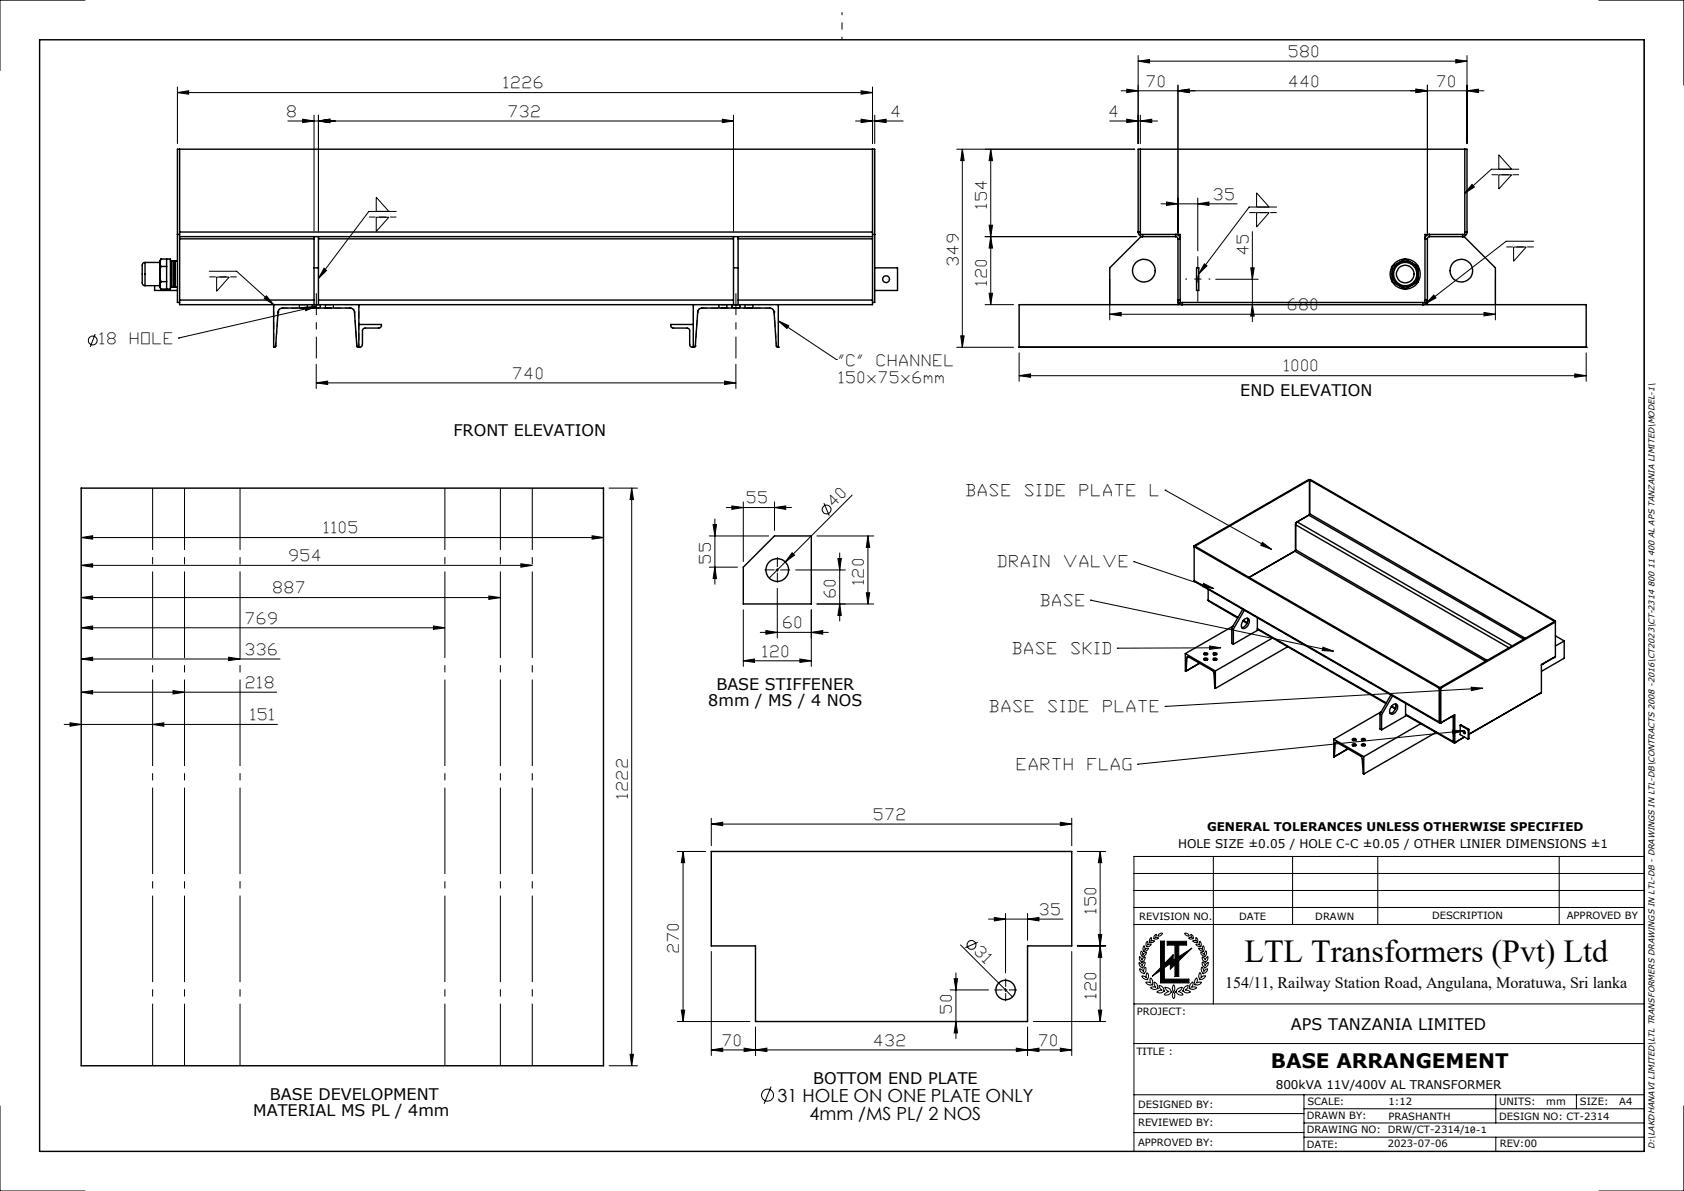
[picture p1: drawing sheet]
<svg xmlns="http://www.w3.org/2000/svg" width="297mm" height="210mm" viewBox="0 0 297 210" stroke-linecap="round" stroke-linejoin="round" font-family="sans-serif">
<g fill="none" stroke="#000" stroke-width=".25">
<path d="M7 7h283v196h-283zM31.7 26.3v14.6M153.9 26.3v14.6M201.1 26.3v15h7v12h43.2v-12h7v-15M25.6 46.3a.7 .7 0 0 0-.5 1v2.6a.48 .48 0 0 0 .5 .5M25.6 46.3v4.1M25.6 46.3h2.6M25.6 50.4h2.6M27.3 50.4v.8h4M28.2 48.3v2M28.2 48.3l.2 1.4M28.2 46.3v2"/>
<path d="M28.2 46.3l.2 .7M28.2 50.3l.2 .7M28.2 50.3v.3l.2 .4M28.4 45.7h1.7v5.3h-1.7M28.4 49.7l-.2 .6M28.4 47l-.2 1.3M28.4 45.7l-.2 .6M28.4 45.7l-.2 .3v.3M28.4 47h1M28.4 49.7h1M29.4 47v2.7M29.4 45.7v1.3"/>
<path d="M29.4 49.7v1.3M30.1 50.6h.6M30.1 46h.6M30.3 46v4.6M30.7 46v4.6M30.7 46l.1 .6M30.8 50h.1M30.8 46.6v3.4M30.8 50l-.1 .6M30.8 46.6h.1M30.8 50l.1 .6M30.9 46v4.6"/>
<path d="M30.9 46l-.1 .6M30.9 50.6h.4M30.9 46h.4M31.3 41.3h.4M31.7 40.9v.8M31.7 41.7v.4M31.7 52.9v.8h122.2v-.8M31.7 52.9h23.7M31.7 41.7h122.2M31.7 42.1h23.7M31.7 40.9h122.2M31.7 53.3h-.4v-27h123v27h-.4"/>
<path d="M31.7 42.1v10.8M48.3 53.7v7.5h.2l.1-.1 .4-6.1a.79 .79 0 0 1 .8-.7h11.9a.79 .79 0 0 1 .8 .7l.4 6.1 .2 .1a.59 .59 0 0 0 .8-.5v-2.4a.48 .48 0 0 1 .5-.5h2.4a.51 .51 0 0 0 .5-.6h-4M55.4 47.2h.8M55.4 41.7v12M56.2 52.9h73.2M56.2 42.1h73.2M56.2 41.7v12M63.3 53.7v7.5M122.3 53.7v7.5M129.4 47.2h.8M129.4 41.7v12M130.2 52.9h23.7"/>
<path d="M130.2 42.1h23.7M130.2 41.7v12M137.3 53.7v7.5h-.3l-.1-.2-.4-6a.79 .79 0 0 0-.8-.7h-11.9a.72 .72 0 0 0-.8 .7l-.4 6.1-.2 .1a.58 .58 0 0 1-.8-.5v-2.4a.48 .48 0 0 0-.4-.5h-2.5a.51 .51 0 0 1-.4-.6h4M153.9 40.9v.8M153.9 41.7v.4M153.9 41.3h.4M153.9 42.1v10.8M154.3 47.2h4v4h-4M200.7 40.9a.85 .85 0 0 0 .8 .8v-.4M200.7 40.9h.4M200.7 40.9v-14.6h58v14.6M207.3 41.7v-.4a.78 .78 0 0 1 .8 .8h-.3"/>
<path d="M207.3 41.7l.3 .1 .2 .3M207.3 41.7h-6.1l-5.5 5.5v6.5M207.8 42.1v11.6M208.1 52.9h-.3a.78 .78 0 0 0 .7 .8v-.4M211 47.2h.4v4h-.4zM245.5 48.3a2.23 2.23 0 0 0 1.2 2M245.5 48.3v1.4M245.5 49.7l1.2 .6M245.5 47v1.3M245.5 49.7a2.65 2.65 0 0 0 2.3 1.3M245.5 47a2.7 2.7 0 0 0 0 2.7M246.7 46.3a2.23 2.23 0 0 1 2.3 0"/>
<path d="M246.7 50.3a2.23 2.23 0 0 0 2.3 0M246.7 46.3a2.34 2.34 0 0 0-1.2 2M246.7 50.3l1.1 .7M246.7 46.3l-1.2 .7M247.8 45.7l1.2 .6M247.8 45.7l-1.1 .6M247.8 45.7a2.65 2.65 0 0 1 2.3 1.3M247.8 45.7a2.76 2.76 0 0 0-2.3 1.3M249 46.3a2.21 2.21 0 0 1 1.1 2M249 50.3l-1.2 .7M249 46.3l1.1 .7M250.1 48.3a2.11 2.11 0 0 1-1.1 2"/>
<path d="M250.1 49.7l-1.1 .6M250.1 48.3v1.4M250.1 47v1.3M250.1 49.7a2.53 2.53 0 0 1-2.3 1.3M250.1 47a2.7 2.7 0 0 1 0 2.7M251.3 52.9h.4a.85 .85 0 0 1-.8 .8v-.4M251.7 42.1v11.6M252.1 41.7v-.4a.78 .78 0 0 0-.8 .8h.4M252.1 41.7l-.3 .1-.1 .3M252.1 41.7h6.1l5.5 5.5v6.5M258.3 40.9h.4M258.7 40.9a.78 .78 0 0 1-.7 .8v-.4"/>
<path d="M179.7 61.2h.1M179.7 61.2h100.1M179.7 61.2v-7.5h100.1v7.5M279.8 61.2h.1M14.3 86.1h92.1v101.8h-92.1zM210.6 96.2v6.2M210.6 96.2l.1 .1M210.7 96.3l-.1 .1 43.2 24.9M210.7 96.3l43.3 24.9M228.4 97.2l-8.1 4.6M228.4 97.2l33.6 19.4M228.5 96.9l-.1 .3"/>
<path d="M228.5 96.9l33.8 19.5M228.8 92l-.3 .5 37.6 21.7M228.8 92l37.9 21.9M230.8 90.8l-2.3 1.4v4.7M230.8 90.8l-2 1.2M230.8 90.8l37.9 21.9M231 90.6l-.2 .2M231 84.6h.1l43.2 24.9M231 84.6l43.2 25M231 84.6v6M231 84.6h-.2l-20.2 11.6M231 84.6l-20.3 11.7"/>
<path d="M231 90.6l38 22M131.1 100l5.5-5.5h6.5v12h-12zM209.1 115.2v3.1h.1M209.1 115.2l5.2 3.1M209.2 118.3l2.4-1.4-2.4 1.4M209.3 115.9l-.1 2.4M209.6 115.8h-.2l-.1 .1M209.6 115.8l4.3 2.5 .2 .3 .1 2.7h.1M209.6 115.8l-.3 .1M210.6 102.4l.1 .1 43.2 25M210.6 102.4l43.2 24.9M212.4 115.4h.5"/>
<path d="M212.4 116.3h.1M212.4 116.1h.6a.32 .32 0 0 1-.3 .3 .32 .32 0 0 1-.4-.2zM212.4 115.1h.5a.3 .3 0 0 1-.2 .5 .3 .3 0 0 1-.4-.3zM212.4 116.3h.5M212.7 116.3l-.2 .1M213.1 105.8l.1 .2 5.1 3M213.1 103.9v1.9M213.1 105.8l5.2 3.1M214 115.2l.5-.1a.3 .3 0 0 1-.2 .5 .3 .3 0 0 1-.3-.3zM214 116.2l.2-.2 .4 .1a.32 .32 0 0 1-.3 .4 .32 .32 0 0 1-.3-.3zM214 116.3h.1M214 116.3h.6"/>
<path d="M214 115.4h.6M214.3 115.3l-.2 .2M217.2 110.8l.3 .1M217.2 110.8v2.6l.3 .2M217.5 110.4l-8.4 4.8M217.5 110.9v2.7M219.2 107.4l-2 3.4M219.2 109.5l.7 .4M219.3 109.4l.7 .4M219.3 109.4a.57 .57 0 0 1 .9-.3 .57 .57 0 0 1 0 .9l-.3 .6a.55 .55 0 0 1-.8 .1 .55 .55 0 0 1-.1-.8zM219.5 107.6l-2 3.3M220 109a1.27 1.27 0 0 1-1 1.7"/>
<path d="M221.8 110.9l22.6 13.2M221.8 108.9v2.3l-4.3 2.4M221.8 110.8l22.7 13.2M224.4 112.5l-10.1 5.8M227.1 114l-12.8 7.4v-3.1M272 117.1l-.1 .3M272 117.1h.1M274 115.9h.1M274 115.9l-2 1.2M274.2 109.6l-20.2 11.6M274.2 109.6l.1 .1-20.2 11.6M274.3 112.1l1.6 .9"/>
<path d="M274.3 109.5v6.3l-2.4 1.4v4.9l-12.8 7.4 12.5-7.2M274.3 109.5l-.1 .1M275.9 113v3.1l-4 2.3M275.9 113l-1.6 .9M235.2 130.3v3.1h.1M235.2 130.3l5.3 3.1M235.5 131l.2-.1 4.4 2.5 .1 .3 .2 2.7 .1 .1M235.5 131l-.2 2.4M235.7 130.9l-.2 .1M237.7 132l-2.4 1.4M238.5 130.3l.5-.1a.21 .21 0 0 1 .1 .3 .21 .21 0 0 1-.3 .1l-.3-.1zM238.5 131.2h.5a.25 .25 0 0 1 0 .3 .25 .25 0 0 1-.3 0l-.2-.1z"/>
<path d="M238.5 131.5l.3-.1 .3 .1M238.5 130.5h.6M238.9 131.4l-.3 .1M240.2 131.5l.2-.1 .3 .1M240.2 130.5h.5M240.2 130.2h.4a.21 .21 0 0 1 .1 .3 .21 .21 0 0 1-.3 .1h-.1a.16 .16 0 0 1-.2-.2 .16 .16 0 0 1 .1-.2zM240.2 131.2h.4a.25 .25 0 0 1 .1 .3 .25 .25 0 0 1-.4 0 .16 .16 0 0 1-.2-.1 .16 .16 0 0 1 .1-.2zM240.5 130.4l-.2 .2M240.5 133.4v3.1M243.4 125.9l.3 .1M243.4 125.9v2.6l.3 .2M243.6 125.5l-8.4 4.8"/>
<path d="M243.7 126v2.7M245.3 122.5l-1.9 3.4M245.4 124.6l.7 .4M245.5 124.5l.6 .4M245.5 124.5l.1-.1a.53 .53 0 0 1 .7-.2 .53 .53 0 0 1 .2 .8 .97 .97 0 0 1-1.3 .8l-.1-.6zM245.6 122.7l-1.9 3.3M246.1 124.1a1.39 1.39 0 0 1-.9 1.7M247.9 126.1l8.5 4.8M247.9 124v2.3l-4.2 2.4M247.9 125.9l8.4 4.9M250.6 127.6l-10.1 5.8M253.3 129.1l-12.8 7.4"/>
<path d="M253.8 127.3l.1 .2h.2M253.8 121.3v6M254 121.2l.1 .1M254 121.2v6.2l.1 .1M254 121.2l-.2 .1M254 127.2l-.2 .1M254.1 127.5h.1M254.1 127.5l2.5-1.5v4.9M254.1 121.3v6.2M256.2 126.3l.1 .1M256.2 126.3h.1M256.2 126.3l-2.1 1.2"/>
<path d="M256.3 130.8l.1 .1h.2M256.3 126.4v4.4M256.4 126.1v.2l-.1 .1M256.4 126.1v4.7l.2 .1M256.4 130.7l-.1 .1M256.6 130.9h.1M257.5 127.9l1.4 .8M257.5 127.9l.2-.1 1.4 .8M257.5 127.9v1.6l1.4 .8M258.1 128.8l.2 .1a.23 .23 0 0 1 .2 .3 .23 .23 0 0 1-.3 .2 .23 .23 0 0 1-.1-.3zM258.2 128.8l.1 .4 .1 .1M258.3 130l-1.7 .9"/>
<path d="M258.9 128.7v1.6M259.1 128.6l-.2 .1M259.1 128.6v1.6l-.2 .1M271.6 122.3h.1M125.4 150.1h63.6v16.7h-7.8v13.3h-48v-13.3h-7.8z"/>
<circle cx="156.3" cy="49.2" r=".6"/>
<circle cx="201.7" cy="47.7" r="1.99"/>
<circle cx="247.8" cy="48.3" r="1.55"/>
<circle cx="247.8" cy="48.3" r="2.04"/>
<circle cx="257.7" cy="47.7" r="2"/>
<circle cx="137.1" cy="100.5" r="2"/>
<circle cx="177.4" cy="174.6" r="1.72"/>
</g>
<g fill="none" stroke="#000" stroke-width=".18" stroke-dasharray="1.3 .6">
<path d="M48.3 53.7h.1M49.1 55h.1M49.8 54.3h.1M61.8 54.3h.1M62.5 55h.1M63.3 53.7h.1M122.3 53.7h.1M123.1 55h.1M123.8 54.3h.1M135.8 54.3h.1M136.5 55h.1M137.3 53.7h.1"/>
<path d="M48.3 61.2h.1M48.4 61.2h.1M48.6 61h.1M62.9 61h.1M63.2 61.2h.1M63.3 61.2h.1M122.3 61.2h.1M122.4 61.2h.1M122.6 61h.1M136.9 61h.1M137.2 61.2h.1M137.3 61.2h.1"/>
</g>
<path d="M52.8 54.3h1.4h-1.4M52.8 53.7h1.4h-1.4M55.1 54.3h1.4h-1.4M55.1 53.7h1.4h-1.4M57.4 54.3h1.4h-1.4M57.4 53.7h1.4h-1.4M128.2 53.7h-1.4h1.4M128.2 54.3h-1.4h1.4M130.5 53.7h-1.4h1.4M130.5 54.3h-1.4h1.4M132.8 53.7h-1.4h1.4M132.8 54.3h-1.4h1.4" fill="none" stroke="#000" stroke-width=".18" stroke-dasharray="1.3 .6" stroke-dashoffset=".2" stroke-linecap="butt"/>
<path d="M49.1 55a.76 .76 0 0 1 .7-.7M62.5 55a.76 .76 0 0 0-.7-.7M123.1 55a.76 .76 0 0 1 .7-.7M136.5 55a.76 .76 0 0 0-.7-.7" fill="none" stroke="#000" stroke-width=".18" stroke-dasharray="1.3 .6" stroke-dashoffset=".6" stroke-linecap="butt"/>
<path d="M48.6 61l.5-6M62.9 61l-.4-6M122.6 61l.5-6M136.9 61l-.4-6" fill="none" stroke="#000" stroke-width=".18" stroke-dasharray="1.3 .6" stroke-dashoffset=".5" stroke-linecap="butt"/>
<g fill="none" stroke="#000" stroke-width=".18" stroke-dasharray="1.3 .6" stroke-linecap="butt">
<path d="M52.8 53.7v.6M54.2 54.3v-.6M55.1 53.7v.6M56.5 54.3v-.6M57.4 53.7v.6M58.8 54.3v-.6M126.8 53.7v.6M128.2 54.3v-.6M129.1 53.7v.6M130.5 54.3v-.6M131.4 53.7v.6M132.8 54.3v-.6"/>
<path d="M48.3 61.2h.1M48.4 61.2l.2-.2M63.2 61.2l-.3-.2M63.3 61.2h-.1M122.3 61.2h.1M122.4 61.2l.2-.2M137.2 61.2l-.3-.2M137.3 61.2h-.1"/>
</g>
<path d="M48.3 53.7v7.5M137.3 53.7v7.5M63.3 61.2v-7.5M122.3 61.2v-7.5" fill="none" stroke="#000" stroke-width=".18" stroke-dasharray="1.3 .6" stroke-dashoffset=".7" stroke-linecap="butt"/>
<path d="M63.3 53.7h-15M122.3 53.7h15" fill="none" stroke="#000" stroke-width=".18" stroke-dasharray="1.3 .6" stroke-dashoffset=".8" stroke-linecap="butt"/>
<path d="M49.8 54.3h12M135.8 54.3h-12" fill="none" stroke="#000" stroke-width=".18" stroke-dasharray="1.3 .6" stroke-dashoffset=".4" stroke-linecap="butt"/>
<g fill="none" stroke="#000" stroke-width=".18">
<path d="M15 0h-15v12.4M31.3 16.3l2-.3v.6zM31.3 15.3v10M31.3 16.3h122.6M151.9 16l2 .3-2 .3zM153.9 15.3v10M198.7 15.7l2 .3-2 .3zM200.7 10.8l2-.3v.6zM200.7 9.8v15.5M200.7 10.8h58M207.8 16l1.9-.3v.6zM207.8 15v26.1"/>
<path d="M249.7 15.7l2 .3-2 .3zM251.7 15v26.1M256.8 10.5l1.9 .3-1.9 .3zM258.7 16l2-.3v.6zM258.7 9.8v15.5M261.7 16h-64M282 0h15v15M290 7v196M50.8 21.3h78.6M53.4 21l2 .3-2 .3zM55.4 20.3v20.4M56.2 21.3l2-.3v.6z"/>
<path d="M56.2 20.3v20.4M66.4 37.3v-2.5l2.2 2.5M66.4 38.3h2.2l-2.2 2.5zM69.9 37.3h-4.8l-8.9 11.8M127.4 21l2 .3-2 .3zM129.4 20.3v20.4M150.9 21.3h8.4M151.9 21l2 .3-2 .3zM154.3 21.3l2-.3v.6zM154.3 20.3v5M168.7 26.3h31.4M169.7 26.3l.3 2h-.6z"/>
<path d="M169.7 26.3v34.9M174.4 39.7h.6l-.3 2zM174.7 26.3l.3 2h-.6zM174.7 26.3v27.4M195.7 21.3h8.5M198.7 21l2 .3-2 .3zM201.1 21.3l2-.3v.6zM201.1 20.3v5M204.8 35.9h13.4M205.7 35.6l2.1 .3-2.1 .3zM211.2 35.9l2-.3v.6zM211.2 34.9v9.3"/>
<path d="M221.6 36.5v-2.5l2.2 2.5M221.6 37.5h2.2l-2.2 2.5zM225.1 36.5h-4.8l-8.9 11.8M259.6 32.5l.4 .5-1.7 1.1zM264.3 29.8v-2.5l2.3 2.5M264.3 30.8h2.3l-2.3 2.5zM267.9 29.8h-4.9l-4.7 4.3M16.8 58.9l-.9 2.3M31.5 59.6h.1M36.9 47.8h4.8l6.6 5.9M38.2 48.9h2.2l-2.2 2.5zM47 52.2l1.3 1.5-1.7-1.1z"/>
<path d="M53.8 54.2l2-.2-1.9 .8zM55.8 54l-24.3 5.6M57.1 47.3l.5 .4-1.4 1.4zM137.3 56.6l1.8 .8-.3 .5zM137.3 56.6l10.2 6.8M169.4 59.2h.6l-.3 2zM173.7 41.7h26.8M173.7 53.7h5.1M174.4 51.7h.6l-.3 2zM174.7 41.7l.3 2h-.6zM195.7 55.4l2-.3v.6zM195.7 49.2v7.2"/>
<path d="M195.7 55.4h68M212.4 46.5l.5 .4-1.5 1.4zM214.4 49.2h7.5M220.6 47.2h.6l-.3 2zM220.9 53.7l.3 2h-.6zM220.9 40.8v15.9M252.9 52l.4 .5-1.8 1zM261.7 55.1l2 .3-2 .3zM263.7 49.2v7.2M266.9 43.6h2.3l-2.3 2.5zM270.5 42.5h-4.9l-14.1 11M55.8 67.5l2-.3v.6z"/>
<path d="M55.8 64.2v4.3M55.8 67.5h74M127.8 67.2l2 .3-2 .3zM129.8 64.2v4.3M147.5 63.4h.1M168.7 61.2h10.1M179.7 66.2l2.1-.3v.6zM179.7 62.2v5M179.7 66.2h100.1M277.7 65.9l2.1 .3-2.1 .3zM279.8 62.2v5M14.3 99.7l2-.3v.6z"/>
<path d="M14.3 94.8l2-.3v.6zM14.3 99.7h79.6M14.3 94.8h92.1M91.9 99.4l2 .3-2 .3zM104.4 94.5l2 .3-2 .3zM107.4 86.1h5M111.4 86.1l.3 2h-.6zM111.4 86.1v101.8M125.1 94.5h10.5M125.8 92.5h.6l-.3 2zM126.1 91.5v11.5M128.1 89.5h11.5"/>
<path d="M129.1 89.2l2 .3-2 .3zM131.1 88.5v10.5M136.6 89.5l2-.3v.6zM136.6 88.5v5M139.7 97.5l.4 .4-1.6 1.2zM144.1 94.5h10M145.3 88.7l1 2.2M147.8 98.5h.6l-.3 2zM148.1 97.5v12M150.3 87.3l-14.6 14.6M153.1 94.5l.3 2h-.6zM153.1 94.5v12"/>
<path d="M200 99h.1M200 99l14.1 4.8M205.5 86.4h.1M205.5 86.4l18.8 10.5M222.6 95.6l1.7 1.3-1.9-.7zM14.3 116.2l2-.3v.6zM14.3 110.7l2-.3v.6zM14.3 105.4l2-.3v.6zM14.3 116.2h35.1M14.3 110.7h64.2M14.3 105.4h73.9M40.3 115.9l2 .3-2 .3z"/>
<path d="M76.4 110.4l2.1 .3-2.1 .3zM86.2 105.1l2 .3-2 .3zM125.1 100h5M126.1 100l.3 2h-.6zM131.1 116.5l2-.3v.6zM131.1 107.5v10M131.1 116.5h12M134.1 111.5h12M135.1 111.2l2 .3-2 .3zM136.8 100.5h.5M137.1 100.3v.4M137.1 103.7v8.8"/>
<path d="M140.3 100.5h8.8M141.1 116.2l2 .3-2 .3zM143.1 111.5l2-.3v.6zM143.1 107.5v10M144.1 106.5h10M148.1 106.5l.3 2h-.6zM152.8 104.5h.6l-.3 2zM192.3 105.8h.1M192.3 105.8l42.9 9M197.1 114.3h.1M212.3 102.9l1.8 .9-2-.4zM213.3 113.9l2 .3-2 .3z"/>
<path d="M215.3 114.2l-18.2 .1M233.3 114.1l1.9 .7-2-.1zM11.3 127.7h37.6M12.3 127.5l2 .2-2 .3zM14.3 122.1l2-.3v.6zM14.3 122.1h34.5M26.9 127.7l2-.2v.5zM30.5 121.8l2 .3-2 .3zM200.6 134.8h.1M205.5 124.6h.1M256.2 128.8l2 .1-2 .5zM258.2 128.9l-57.6 5.9"/>
<path d="M259.5 121.2l2 .1-2 .5zM261.5 121.3l-56 3.3M119.5 150.1h5M120.5 150.1l.3 2h-.6zM120.5 150.1v30M125.4 145.3l2.1-.3v.6zM125.4 144.3v4.8M125.4 145.3h63.6M187 145l2 .3-2 .3zM189 144.3v4.8M190 150.1h5M194 150.1l.3 2h-.6z"/>
<path d="M194 150.1v30M200 157h90M200 154h90M214 151v26M228 151v12M243 151v12M275 151v12M290 151h-90v52M120.2 178.1h.6l-.3 2zM125.4 167.8v18.3M167.6 174.5h6.7M168.3 172.6h.6l-.3 1.9z"/>
<path d="M168.6 171.5v11.6M169.4 166.6l9.2 9.2M172.4 166.1l-2.1 1M174.3 162.1h13.2M175.4 161.8l1.9 .3-1.9 .3zM177.1 174.5h.5M177.3 161.1v10.4M177.3 174.3v.5M181.2 162.1l2-.3v.6zM181.2 161.1v4.7M189 167.8v18.3M190 166.8h5"/>
<path d="M193.7 164.8h.6l-.3 2zM193.7 178.1h.6l-.3 2zM194 166.8l.3 2h-.6zM200 177h90M200 163h90M200 160h90M200.9 169.7l.3 .2 .2 .4 .2-.5 .3-.2a.74 .74 0 0 1-.4 .9v.1a.82 .82 0 0 1-.6-.9zM201 168.7l.4 .6 .2-.4 .4-.2a.65 .65 0 0 1-.6 .8l.1 .1a.77 .77 0 0 1-.5-.9zM201 170.8l.4 .2 .3 .3v-.1a.51 .51 0 0 1 .4-.6v.1a.92 .92 0 0 1-.3 1l-.1-.1a.73 .73 0 0 1-.7-.8zM201.3 167.7l.3 .7 .2-.3 .4-.2a.91 .91 0 0 1-.8 .8l-.2-.5zM201.4 172.1h.4l.4 .3v-.8a.45 .45 0 0 1 .4 .6l-.2 .4v.1a.89 .89 0 0 1-1-.6zM201.8 166.7l.1 .3v.5l.7-.3a.79 .79 0 0 1-.9 .5 .82 .82 0 0 1 .1-1z"/>
<path d="M202.1 173.2h.4l.5 .1-.1-.1a.58 .58 0 0 1 .1-.7 1.07 1.07 0 0 1 .2 1.2l-.1-.1a.78 .78 0 0 1-1-.4zM202.3 166l.2 .2-.1 .4 .6-.1a.67 .67 0 0 1-.8 .4 .81 .81 0 0 1 .1-.9zM202.8 166.1v.1a.65 .65 0 0 1 .3-.9l-.1 .7 .6-.1a.45 .45 0 0 1-.8 .2M203.6 173.1a.88 .88 0 0 1 .5 1.1h.2a.93 .93 0 0 1-1.4 0l.4-.2 .6 .1a1.01 1.01 0 0 1-.3-1zM203.7 164.9l.2-.2-.2 .6 .7 .1a.57 .57 0 0 1-.9 0v-.3zM204.3 164.8l.3-.2h.4a.68 .68 0 0 1-.8 .4zM204.4 173.7a.84 .84 0 0 1 .8 1h.2a.99 .99 0 0 1-1.4 .2l.5-.2 .5-.1a.95 .95 0 0 1-.6-.9zM204.7 165.9h.7v4l1.5-1.6v1l.3-.2v-2.5h-1.4v-.6h3.5v.6h-1.4v2.1l2.3-1.5-2.3 2.2v2.8h-.7v-2.1l-.8 .8v-1l-1 .7v2h4.3v.7h-5v-2.2l-1.5 1 1.5-1.5zM205.4 174.1a.96 .96 0 0 1 1.1 .7h.2a1.08 1.08 0 0 1-1.4 .6l.6-.5h.3l-.5-.4zM207 173.6a1 1 0 0 1 0 1.3 .99 .99 0 0 1 0-1.3zM207 174.9a1 1 0 0 1 0 1.2 .99 .99 0 0 1 0-1.2zM207.6 174.4l.9-.3a1.11 1.11 0 0 1-.7 .8l.5 .1 .4 .4a1.08 1.08 0 0 1-1.4-.6h.2z"/>
<path d="M208.9 164.6a.63 .63 0 0 1 .8 .5l-.5-.1zM209.1 173.9l.5-.2a.95 .95 0 0 1-.6 .9l.7 .1 .3 .2a.87 .87 0 0 1-1.3-.1h-.1v-.1l.1-.1 .1-.3zM210 164.7a.6 .6 0 0 1 .4 .8v-.1a.54 .54 0 0 1-.8 0l.4-.1h.3zM210 173.5l.3-.3a.61 .61 0 0 1-.2 .9l.6-.1 .4 .2a1.03 1.03 0 0 1-1.4 0h.2l-.1-.3zM210.9 172.6l.2-.2 .1 .5-.2 .4 .5-.1h.4a.94 .94 0 0 1-1.2 .4v-.5zM210.9 166.5h.4l.3 .1v-.7a.71 .71 0 0 1 .1 1v-.1a.62 .62 0 0 1-.8-.3zM211.1 166.1l.1 .1a.56 .56 0 0 0-.3-.8l.1 .5h-.7a.62 .62 0 0 0 .8 .2M211.4 167.2h.4l.3 .3 .1-.8a.74 .74 0 0 1 0 1.1l-.1-.1a.64 .64 0 0 1-.7-.5zM211.6 171.5h.1l.1 .4v.5l.4-.3 .4-.1a.89 .89 0 0 1-1.1 .7l.1-.1-.1-.1-.1-.5zM211.8 167.9l.3 .1 .3 .3 .3-.7a.82 .82 0 0 1-.3 1.1v-.1a.63 .63 0 0 1-.6-.7zM211.9 170.5l.3 .4 .1 .4 .3-.3 .4-.2a.81 .81 0 0 1-.9 .8 1.03 1.03 0 0 1-.2-1.1zM212 168.7l.4 .3 .1 .3 .5-.6a.77 .77 0 0 1-.5 .9v-.1a.67 .67 0 0 1-.5-.8z"/>
<path d="M212.1 169.6l.3 .4 .1 .3 .6-.6a.82 .82 0 0 1-.7 .9v-.1a.69 .69 0 0 1-.3-.9zM0 195v15h15M107.4 187.9h5M111.1 185.9h.6l-.3 2zM119.5 180.1h12.8M125.4 185.1l2.1-.3v.6zM125.4 185.1h63.6M131.2 184.8l2 .3-2 .3zM133.2 185.1l2.1-.3v.6zM133.2 181.1v5M136 191.6l-1.2 3M168.6 180.1l.3 2h-.6z"/>
<path d="M179.2 184.8l2 .3-2 .3zM181.2 181.1v5M181.2 185.1l2-.3v.6zM182.2 180.1h12.8M187 184.8l2 .3-2 .3zM200 196.3h30M200 199.7h30M200 193h90M200 184h90M230 198h60M230 193v10M230 195.5h60"/>
<path d="M263.8 193v5M278 193v2.5M297 195v15h-15M230 200.5h60M263.8 200.5v2.5"/>
<circle cx="16.4" cy="60" r=".78"/>
<circle cx="145.8" cy="89.8" r=".78"/>
<circle cx="171.3" cy="166.6" r=".78"/>
<circle cx="135.4" cy="193.1" r="1.06"/>
</g>
<path d="M148.5 7v-4.8" fill="none" stroke="#000" stroke-width=".18" stroke-dasharray="15.2 1.3 1.3 1.3" stroke-dashoffset="14.7" stroke-linecap="butt"/>
<path d="M204.7 165.9h.7v4l1.5-1.6v1l.3-.2v-2.5h-1.4v-.6h3.5v.6h-1.4v2.1l2.3-1.5-2.3 2.2v2.8h-.7v-2.1l-.8 .8v-1l-1 .7v2h4.3v.7h-5v-2.2l-1.5 1 1.5-1.5z" fill-rule="evenodd" fill="#000"/>
<path d="M137.1 100v-1.8M136.6 100.5h-1.8M137.1 101v1.7M137.6 100.5h1.7M176.8 174.5h-1.4M177.4 174v-1.5M177.4 175.1v1.4M177.9 174.5h1.5" fill="none" stroke="#000" stroke-width=".18" stroke-dasharray="15.2 1.3 1.3 1.3" stroke-linecap="butt"/>
<path d="M129.8 51.7v11.5M55.8 63.2v-11.5" fill="none" stroke="#000" stroke-width=".18" stroke-dasharray="15.2 1.3 1.3 1.3" stroke-dashoffset="11.4" stroke-linecap="butt"/>
<path d="M211.3 45.2v8" fill="none" stroke="#000" stroke-width=".18" stroke-dasharray="15.2 1.3 1.3 1.3" stroke-dashoffset="13.1" stroke-linecap="butt"/>
<path d="M213.5 49.2h-4.4" fill="none" stroke="#000" stroke-width=".18" stroke-dasharray="15.2 1.3 1.3 1.3" stroke-dashoffset="14.9" stroke-linecap="butt"/>
<path d="M69.9 38.3h-4.8M225.2 37.5h-4.9M267.9 30.8h-4.8M41.7 48.8h-4.8M270.5 43.5h-4.8" fill="none" stroke="#000" stroke-width=".18" stroke-dasharray="1.3 .6" stroke-dashoffset=".1" stroke-linecap="butt"/>
<path d="M26.9 86.1v101.8M32.5 86.1v101.8M42.3 86.1v101.8M78.5 187.9v-101.8M88.3 187.9v-101.8M93.9 187.9v-101.8" fill="none" stroke="#000" stroke-width=".18" stroke-dasharray="15.2 1.3 1.3 1.3" stroke-dashoffset="4.3" stroke-linecap="butt"/>
<g fill="#000">
<path d="M139.7 97.5l.4 .4-1.6 1.2z"/>
<path d="M200.7 10.8l2-.3v.6zM256.8 10.5l1.9 .3-1.9 .3zM249.7 15.7l2 .3-2 .3zM258.7 16l2-.3v.6z"/>
<path d="M207.8 16l1.9-.3v.6zM249.7 15.7l2 .3-2 .3z"/>
<path d="M137.3 56.6l1.8 .8-.3 .5zM53.8 54.2l2-.2-1.9 .8z"/>
<path d="M195.7 55.4l2-.3v.6zM261.7 55.1l2 .3-2 .3z"/>
<path d="M169.4 59.2h.6l-.3 2zM169.7 26.3l.3 2h-.6z"/>
<path d="M111.4 86.1l.3 2h-.6zM111.1 185.9h.6l-.3 2zM168.3 172.6h.6l-.3 1.9zM168.6 180.1l.3 2h-.6zM120.5 150.1l.3 2h-.6zM120.2 178.1h.6l-.3 2zM194 150.1l.3 2h-.6zM193.7 164.8h.6l-.3 2zM194 166.8l.3 2h-.6zM193.7 178.1h.6l-.3 2zM220.6 47.2h.6l-.3 2zM220.9 53.7l.3 2h-.6zM174.7 26.3l.3 2h-.6zM174.4 39.7h.6l-.3 2zM174.7 41.7l.3 2h-.6zM174.4 51.7h.6l-.3 2zM147.8 98.5h.6l-.3 2zM148.1 106.5l.3 2h-.6zM125.8 92.5h.6l-.3 2zM126.1 100l.3 2h-.6z"/>
<path d="M222.6 95.6l1.7 1.3-1.9-.7zM259.5 121.2l2 .1-2 .5zM256.2 128.8l2 .1-2 .5zM233.3 114.1l1.9 .7-2-.1zM213.3 113.9l2 .3-2 .3zM212.3 102.9l1.8 .9-2-.4zM212.4 46.5l.5 .4-1.5 1.4zM252.9 52l.4 .5-1.8 1zM259.6 32.5l.4 .5-1.7 1.1zM47 52.2l1.3 1.5-1.7-1.1zM57.1 47.3l.5 .4-1.4 1.4z"/>
<path d="M131.1 116.5l2-.3v.6zM141.1 116.2l2 .3-2 .3z"/>
<path d="M135.1 111.2l2 .3-2 .3zM143.1 111.5l2-.3v.6z"/>
<path d="M152.8 104.5h.6l-.3 2zM153.1 94.5l.3 2h-.6z"/>
<path d="M30.5 121.8l2 .3-2 .3zM14.3 122.1l2-.3v.6zM40.3 115.9l2 .3-2 .3zM14.3 116.2l2-.3v.6zM76.4 110.4l2.1 .3-2.1 .3zM14.3 110.7l2-.3v.6zM86.2 105.1l2 .3-2 .3zM14.3 105.4l2-.3v.6zM91.9 99.4l2 .3-2 .3zM14.3 99.7l2-.3v.6zM104.4 94.5l2 .3-2 .3zM14.3 94.8l2-.3v.6zM26.9 127.7l2-.2v.5zM12.3 127.5l2 .2-2 .3zM179.2 184.8l2 .3-2 .3zM133.2 185.1l2.1-.3v.6zM277.7 65.9l2.1 .3-2.1 .3zM179.7 66.2l2.1-.3v.6zM136.6 89.5l2-.3v.6zM129.1 89.2l2 .3-2 .3z"/>
<path d="M175.4 161.8l1.9 .3-1.9 .3zM181.2 162.1l2-.3v.6zM181.2 185.1l2-.3v.6zM187 184.8l2 .3-2 .3zM125.4 185.1l2.1-.3v.6zM131.2 184.8l2 .3-2 .3zM125.4 145.3l2.1-.3v.6zM187 145l2 .3-2 .3zM198.7 21l2 .3-2 .3zM201.1 21.3l2-.3v.6zM205.7 35.6l2.1 .3-2.1 .3zM211.2 35.9l2-.3v.6zM198.7 15.7l2 .3-2 .3zM207.8 16l1.9-.3v.6zM31.3 16.3l2-.3v.6zM151.9 16l2 .3-2 .3zM151.9 21l2 .3-2 .3zM154.3 21.3l2-.3v.6zM55.8 67.5l2-.3v.6zM127.8 67.2l2 .3-2 .3zM56.2 21.3l2-.3v.6zM127.4 21l2 .3-2 .3zM53.4 21l2 .3-2 .3zM56.2 21.3l2-.3v.6z"/>
</g>
<text font-size="5.6" x="219.5" y="169.6">LTL Transformers (Pvt) Ltd</text>
<text font-size="3.5" x="224.2" y="188.4">BASE ARRANGEMENT</text>
<g font-size="3.2">
<text x="137.1" y="194.3">31 HOLE ON ONE PLATE ONLY</text>
<text x="142.8" y="197.5">4mm /MS PL/ 2 NOS</text>
</g>
<g font-size="2.8">
<text x="218.7" y="69.9">END ELEVATION</text>
<text x="80" y="76.8">FRONT ELEVATION</text>
<text x="170.5" y="87.4">BASE</text>
<text x="180.9" y="87.4">SIDE</text>
<text x="190.5" y="87.4">PLATE</text>
<text x="202.9" y="87.4">L</text>
<text x="176" y="100">DRAIN</text>
<text x="187.8" y="100">VALVE</text>
<text x="183.6" y="106.8">BASE</text>
<text x="178.7" y="115.3">BASE</text>
<text x="189" y="115.3">SKID</text>
<text x="124.9" y="124.5">8mm / MS / 4 NOS</text>
<text x="126.3" y="121.7">BASE STIFFENER</text>
<text x="174.7" y="125.5">BASE</text>
<text x="185" y="125.5">SIDE</text>
<text x="194.7" y="125.5">PLATE</text>
<text x="179.5" y="135.7">EARTH</text>
<text x="191.9" y="135.7">FLAG</text>
<text x="216.1" y="174.1">154/11, Railway Station Road, Angulana, Moratuwa, Sri lanka</text>
<text x="227.7" y="181.6">APS TANZANIA LIMITED</text>
<text x="143.4" y="191.2">BOTTOM END PLATE</text>
<text x="44.7" y="196.8">MATERIAL MS PL / 4mm</text>
<text x="47.6" y="193.9">BASE DEVELOPMENT</text>
</g>
<g font-size="2.7">
<text x="227.4" y="10.1">580</text>
<text x="88.9" y="15.6">1226</text>
<text x="202.3" y="15.3">70</text>
<text x="227.4" y="15.3">440</text>
<text x="253.5" y="15.3">70</text>
<text x="50.8" y="20.6">8</text>
<text x="89.8" y="20.6">732</text>
<text x="157.3" y="20.6">4</text>
<text x="195.8" y="20.6">4</text>
<text x="214.2" y="35.2">35</text>
<text x="174" y="36.7" transform="rotate(-90 174 36.7)">154</text>
<text x="169" y="46.8" transform="rotate(-90 169 46.8)">349</text>
<text x="220.2" y="44.8" transform="rotate(-90 220.2 44.8)">45</text>
<text x="174" y="50.2" transform="rotate(-90 174 50.2)">120</text>
<text x="227.2" y="54.7">680</text>
<text x="17.7" y="60.7">18</text>
<text x="23" y="60.7">HOLE</text>
<text x="148" y="64.5">&quot;C&quot;</text>
<text x="154.7" y="64.5">CHANNEL</text>
<text x="226.6" y="65.5">1000</text>
<text x="90.6" y="66.8">740</text>
<text x="148" y="67.5">150x75x6mm</text>
<text x="131.8" y="88.8">55</text>
<text x="147.2" y="89.4" transform="rotate(-45 147.2 89.4)">40</text>
<text x="57.2" y="94">1105</text>
<text x="51.1" y="99">954</text>
<text x="125.4" y="99.2" transform="rotate(-90 125.4 99.2)">55</text>
<text x="48.3" y="104.6">887</text>
<text x="147.4" y="105.3" transform="rotate(-90 147.4 105.3)">60</text>
<text x="152.4" y="103" transform="rotate(-90 152.4 103)">120</text>
<text x="43.4" y="109.9">769</text>
<text x="138.3" y="110.8">60</text>
<text x="43.4" y="115.4">336</text>
<text x="134.6" y="115.8">120</text>
<text x="43.5" y="121.3">218</text>
<text x="44.3" y="127">151</text>
<text x="110.7" y="140.6" transform="rotate(-90 110.7 140.6)">1222</text>
<text x="154.3" y="144.5">572</text>
<text x="183.5" y="161.3">35</text>
<text x="193.3" y="160.9" transform="rotate(-90 193.3 160.9)">150</text>
<text x="119.8" y="167.9" transform="rotate(-90 119.8 167.9)">270</text>
<text x="171.8" y="168" transform="rotate(45 171.8 168)">31</text>
<text x="167.9" y="178.6" transform="rotate(-90 167.9 178.6)">50</text>
<text x="193.3" y="175.9" transform="rotate(-90 193.3 175.9)">120</text>
<text x="127.5" y="184.4">70</text>
<text x="154.3" y="184.4">432</text>
<text x="183.3" y="184.4">70</text>
</g>
<g font-size="2.1">
<text x="207.8" y="149.6">HOLE SIZE ±0.05 / HOLE C-C ±0.05 / OTHER LINIER DIMENSIONS ±1</text>
<text x="212.9" y="146.4">GENERAL TOLERANCES UNLESS OTHERWISE SPECIFIED</text>
<text x="225" y="191.9">800kVA 11V/400V AL TRANSFORMER</text>
</g>
<g font-size="1.8">
<text x="200.9" y="162.1">REVISION NO.</text>
<text x="218.6" y="162.1">DATE</text>
<text x="232" y="162.1">DRAWN</text>
<text x="252.6" y="162.1">DESCRIPTION</text>
<text x="276.3" y="162.1">APPROVED BY</text>
<text x="200.5" y="179">PROJECT:</text>
<text x="200.4" y="186">TITLE :</text>
<text x="200.7" y="195.4">DESIGNED BY:</text>
<text x="230.5" y="197.4">DRAWN BY:</text>
<text x="230.6" y="194.9">SCALE:</text>
<text x="244.9" y="197.5">PRASHANTH</text>
<text x="244.9" y="194.9">1:12</text>
<text x="264.4" y="197.4">DESIGN NO: CT-2314</text>
<text x="264.4" y="194.9">UNITS:</text>
<text x="272.7" y="194.9">mm</text>
<text x="278.6" y="194.9">SIZE:</text>
<text x="285.6" y="194.9">A4</text>
<text x="200.7" y="202">APPROVED BY:</text>
<text x="200.7" y="198.6">REVIEWED BY:</text>
<text x="230.5" y="199.9">DRAWING NO: DRW/CT-2314/10-1</text>
<text x="230.5" y="202.4">DATE:</text>
<text x="244.8" y="202.3">2023-07-06</text>
<text x="264.5" y="202.3">REV:00</text>
</g>
<text font-size="1.5" x="291.8" y="202.7" transform="rotate(-90 291.8 202.7)">D:\LAKDHANAVI LIMITED\LTL TRANSFORMERS DRAWINGS IN LTL-DB - DRAWINGS IN LTL-DB\CONTRACTS 2008 -2016\CT2023\CT-2314 800 11 400 AL APS TANZANIA LIMITED\MODEL-1\</text>
</svg>
